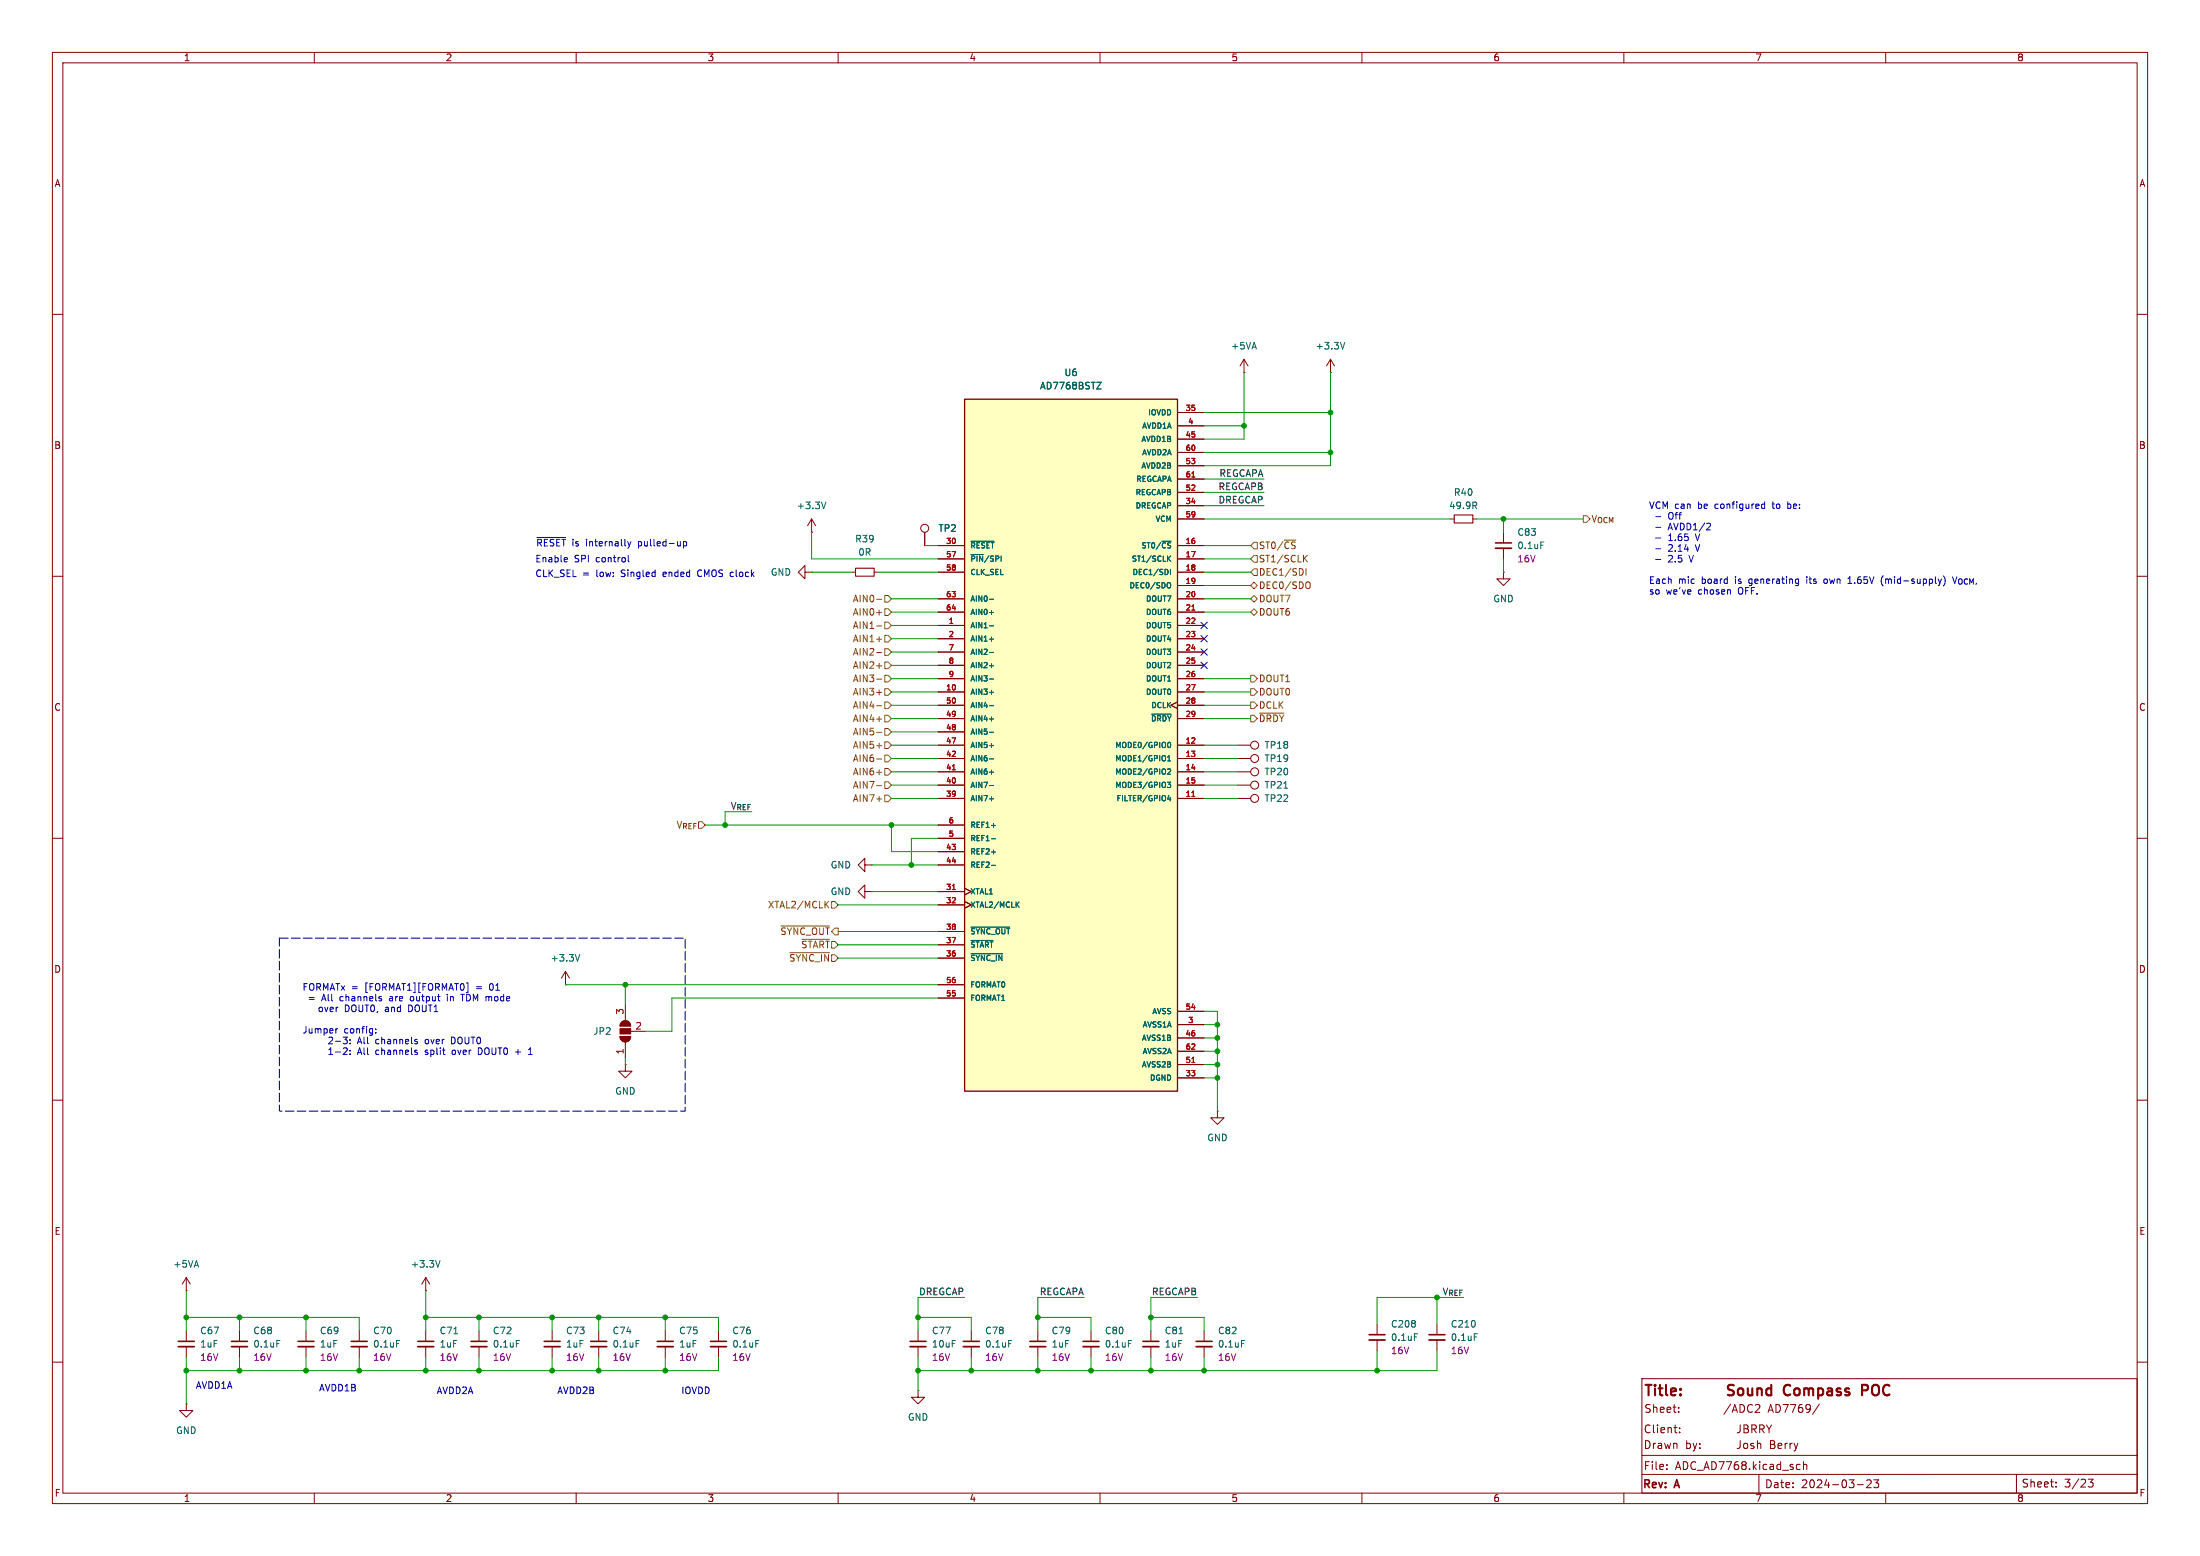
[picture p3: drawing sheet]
<svg xmlns="http://www.w3.org/2000/svg" width="420mm" height="297mm" viewBox="0 0 420 297" stroke-linecap="round" stroke-linejoin="round" font-family="sans-serif">
<g fill="none" stroke="#840000" stroke-width=".19">
<path d="M10 10h400v277h-400zM12 12h396v273h-396zM60 10v2M110 10v2M160 10v2M210 10v2M260 10v2M310 10v2M360 10v2M10 60h2M408 60h2M254 71.1h.1"/>
<path d="M254 68.6l-.8 1.3M254 68.6v2.5M254 68.6l.8 1.3M10 110h2M162.6 109.2h.7M166.9 109.2h.7M408 110h2M10 160h2M408 160h2M10 210h2M408 210h2M10 260h2"/>
<path d="M35.6 246.4h.1M35.6 243.8l-.8 1.3M35.6 243.8v2.6M35.6 243.8l.7 1.3M229.9 254v2M229.9 257v2.1M408 260h2M313.4 263.2h94.6v21.8h-94.6zM313.4 277.8h94.6M318.2 279.6v.1M320.5 269.4v.2M320.5 268.7v.1"/>
<path d="M332.2 272v1.1a.48 .48 0 0 1-.6 .4M332.2 275v1.1a.48 .48 0 0 1-.6 .4M332.9 272h.5l.2 .1 .1 .3-.3 .3a.4 .4 0 0 1 .4 .4 .4 .4 0 0 1-.3 .4h-.6zM332.9 272.7h.5M333.1 275.5l-.2 .3v.4l.2 .3M334.4 272.8l.7-.1 .2-.2-.1-.4-.2-.1h-.6v1.5M334.8 272.8l.5 .7M335.9 272.8l.7-.1 .2-.2-.1-.4-.2-.1h-.6v1.5M336.3 272.8l.5 .7M337.2 272l.5 .8M337.7 272.8v.7M338.2 272l-.5 .8"/>
<path d="M339.4 276l.7-.2v-.2l-.5-.1-.2 .2 .1 .7h.6M340.8 275.5v1M341.2 275.5l-.3 .1-.1 .2M341.7 275.5v1M342.1 275.5l-.2 .1-.2 .2M342.5 275.5l.4 1M342.9 276.5l-.4 .5M343.2 279.5l.4 .1M343.2 275.5l-.3 1M344.3 279.6l.2-.1 .4 .1v.9M344.3 279v1.5M347.3 268l-1.3 1.9"/>
<path d="M60 285v2M110 285v2M160 285v2M210 285v2M260 285v2M310 285v2M318.2 280.4v.1M335.8 281.4v3.6M343.6 280.4l-.4 .1M354.6 283.4h1.1M356.4 282.6l.5-.1 .2 .1 .1 .3-.9 1.1h.9M357.7 282.5h.9l-.5 .5 .5 .2v.6l-.2 .2-.7-.2"/>
<path d="M360 285v2M384.9 281.4v3.6M392.5 283.7v.1M392.5 282.9v.2M398.7 282.3h.9l-.5 .6 .4 .2v.6l-.2 .1h-.6M408 281.4h-94.6"/>
</g>
<path d="M330.2 265.3a.73 .73 0 0 1 .8 .5l-.2 .4-.7 .1M330.2 264.3l.8 .1M331.9 265.2a.54 .54 0 0 1 .5-.2 .54 .54 0 0 1 .4 .4v.6a.54 .54 0 0 1-.5 .4 .54 .54 0 0 1-.5-.4zM333.7 265l.1 1.2a.54 .54 0 0 0 .7-.1M334.5 265v1.3M335.5 265.2a.5 .5 0 0 1 .8 .1v1M335.5 265v1.3M338.1 265.1l-.5-.1-.4 .4v.6l.2 .2h.7M338.1 264.3v2M355.5 265.4h.7M356.2 264.3h-.7v2" fill="none" stroke="#840000" stroke-width=".4"/>
<path d="M163.3 108.5h3.6v1.5h-3.6z" fill="none" stroke="#840000" stroke-width=".2"/>
<path d="M256.7 65.3l-.4 1.3M237 255.9h.6" fill="none" stroke="#006464" stroke-width=".19"/>
<path d="M228.3 257h3.1" fill="none" stroke="#840000" stroke-width=".33"/>
<path d="M228.3 256h3.1" fill="none" stroke="#840000" stroke-width=".3"/>
<path d="M184.1 76.2h40.7v132.1h-40.7z" fill="#ffffc2"/>
<path d="M184.1 76.2h40.7v132.1h-40.7z" fill="none" stroke="#840000" stroke-width=".25"/>
<g fill="none" stroke="#840000" stroke-width=".19">
<path d="M224.8 78.7h5.1M237.5 71.1h.1M237.5 68.6l-.8 1.3M237.5 68.6v2.5M237.5 68.6l.8 1.3M154.9 99.1l-.7 1.2M154.9 99.1v2.5M154.9 99.1l.8 1.2M224.8 96.5h5.1M224.8 81.3h5.1M224.8 83.8h5.1M224.8 94h5.1"/>
<path d="M224.8 88.9h5.1M224.8 99.1h5.1M224.8 86.4h5.1M224.8 91.4h5.1M276.9 99.1h.7M281.2 99.1h.7M153.7 109.2v-1.2l-1.3 1.2 1.3 1.3v-1.3h1.2M154.9 101.6h.1M154.9 109.2h.1M176.5 101.6v2.5M179.1 119.4h5M179.1 104.1h5"/>
<path d="M179.1 106.7h5M179.1 109.2h5M179.1 114.3h5M179.1 116.8h5M224.8 119.4h5.1M224.8 104.1h5.1M224.8 106.7h5.1M224.8 109.2h5.1M224.8 111.8h5.1M224.8 114.3h5.1M224.8 116.8h5.1M287 109.2v1.3h1.3l-1.3 1.3-1.3-1.3h1.3"/>
<path d="M287 109.2h.1M287 101.6v2M287 104.6v2.1M179.1 132.1h5M179.1 121.9h5M179.1 124.5h5M179.1 127h5M179.1 129.5h5M179.1 134.6h5M179.1 137.2h5M179.1 139.7h5M224.8 134l-1.3 .6 1.3 .7"/>
<path d="M224.8 132.1h5.1M224.8 121.9h5.1M224.8 124.5h5.1M224.8 127h5.1M224.8 129.5h5.1M224.8 134.6h5.1M224.8 137.2h5.1M179.1 152.4h5M179.1 142.2h5M179.1 144.8h5M179.1 147.3h5M179.1 149.9h5"/>
<path d="M179.1 157.5h5M224.8 152.4h5.1M224.8 142.2h5.1M224.8 144.8h5.1M224.8 147.3h5.1M224.8 149.9h5.1M236.2 152.4h2.6M236.2 142.2h2.6M236.2 144.8h2.6M236.2 147.3h2.6M236.2 149.9h2.6M165.1 170.2v-1.3l-1.3 1.3 1.3 1.3v-1.3h1.3"/>
<path d="M165.1 165.1v-1.3l-1.3 1.3 1.3 1.3v-1.3h1.3M166.4 170.2h.1M166.4 165.1h.1M179.1 170.2h5M179.1 172.7h5M179.1 177.8h5M179.1 162.6h5M179.1 165.1h5M179.1 160h5M184.1 169.5l1.3 .7-1.3 .6M184.1 172.1l1.3 .6-1.3 .7M107.9 188h.1"/>
<path d="M107.9 185.4l-.7 1.3M107.9 185.4v2.6M107.9 185.4l.8 1.3M118.4 197.9h2a1.02 1.02 0 0 1-1 1 1.02 1.02 0 0 1-1-1zM118.7 195.1a1.02 1.02 0 0 1 1.1-.2 1.02 1.02 0 0 1 .6 .9h-2zM119.4 191.8v3M119.4 198.9v3M120.4 196.9h2.8M179.1 182.9h5M179.1 180.3h5M179.1 190.5h5M179.1 188h5"/>
<path d="M224.8 195.6h5.1M224.8 198.1h5.1M224.8 193h5.1M119.4 203.2v1.3h1.2l-1.2 1.2-1.3-1.2h1.3M119.4 203.2h.1M224.8 205.7h5.1M224.8 203.2h5.1M224.8 200.7h5.1M232.4 212.1v1.3h1.3l-1.3 1.2-1.3-1.2h1.3M232.4 212.1h.1M35.6 254v2M35.6 257v2.1"/>
<path d="M45.7 254v2M45.7 257v2.1M58.4 254v2M58.4 257v2.1M68.6 254v2M68.6 257v2.1M81.3 246.4h.1M81.3 243.8l-.8 1.3M81.3 243.8v2.6M81.3 254v2M81.3 257v2.1M81.3 243.8l.7 1.3"/>
<path d="M91.4 254v2M91.4 257v2.1M105.4 254v2M105.4 257v2.1M114.3 254v2M114.3 257v2.1M127 254v2M127 257v2.1M137.2 254v2M137.2 257v2.1M175.3 254v2M175.3 257v2.1"/>
<path d="M185.4 254v2M185.4 257v2.1M198.1 254v2M198.1 257v2.1M208.3 254v2M208.3 257v2.1M219.7 254v2M219.7 257v2.1M262.9 252.7v2.1M262.9 255.8v2M274.3 252.7v2.1M274.3 255.8v2"/>
<path d="M35.6 268v1.2h1.2l-1.2 1.3-1.3-1.3h1.3M35.6 268h.1M175.3 265.4v1.3h1.2l-1.2 1.3-1.3-1.3h1.3M175.3 265.4h.1"/>
<circle cx="176.5" cy="100.8" r=".76"/>
<circle cx="239.5" cy="144.8" r=".76"/>
<circle cx="239.5" cy="147.3" r=".76"/>
<circle cx="239.5" cy="142.2" r=".76"/>
<circle cx="239.5" cy="152.4" r=".76"/>
<circle cx="239.5" cy="149.9" r=".76"/>
</g>
<g fill="none" stroke="#006464" stroke-width=".19">
<path d="M209.4 73h.8l-.8 1.2h.8M157.7 95.8l-.5 1.3M281.5 96.5l.4 .6M281.8 95.9l.1 .2-.1 .3M185.4 103.3h4.4M185.4 105.8h2.3M188.9 119.5h.8M188.9 114.4h.8M188.9 116.9h.8M221.8 103.3h1.8M222.9 108.9v.5M223 111.2l.3 .1 .2 .2-.1 .6-.4 .1"/>
<path d="M223 106.6l.5 .5M223.4 108.7v1M223.5 106.1l-.6 .6M294.1 103.5h.7M188.9 132.2h.8M188.9 122h.8M188.9 139.8h.8M188.9 137.2h.8M188.9 134.7h.8M188.9 124.5h.8M188.9 127.1h.8M188.9 129.6h.8"/>
<path d="M219.9 136.3h3.7M188.9 152.5h.8M188.9 149.9h.8M188.9 147.4h.8M188.9 144.9h.8M188.9 142.3h.8M189.3 157.6h.8M222.9 149.3h.6l-.4 .4 .3 .1v.4l-.5 .1M222.9 145.2h.6M222.9 144.5l.3-.3v1M222.9 141.9l.2-.2a.54 .54 0 0 1 .4 .5 .54 .54 0 0 1-.4 .5l-.2-.2M222.9 146.8h.4l.2 .3-.6 .7h.6"/>
<path d="M223.1 151.8l-.2 .7h.6M223.4 152.2v.7M245.1 150.4h.7M185.4 179.5h4.2M185.4 177h7.4M189.3 162.6h.8M189.3 165.2h.8M189.3 160.1h.8M194.1 172.6l.5 .6M194.6 172.2l-.6 .5M110.7 182.2l-.5 1.3M185.4 182h6"/>
<path d="M52.8 255.9h.7M75.7 255.9h.6M84 240.6l-.4 1.3M86.7 254.6h.7M98.6 255.9h.6M121.4 255.9h.6M144.3 255.9h.6M192.5 255.9h.7M215.4 255.9h.6M225.1 254.6h.7M270 254.6h.6M281.4 254.6h.7"/>
</g>
<path d="M227.5 91.1h.6M227.5 116.5h.6M181.8 146.9h.6M227.5 152h.6M181.8 169.8h.6M227.5 202.8h.6" fill="none" stroke="#a90000" stroke-width=".19"/>
<g fill="none" stroke="#840000" stroke-width=".33">
<path d="M285.5 104.6h3M34 257h3.1M44.2 257h3M56.9 257h3M67.1 257h3M79.8 257h3M89.9 257h3.1M103.9 257h3M112.8 257h3M125.5 257h3M135.6 257h3.1M173.7 257h3.1"/>
<path d="M183.9 257h3M196.6 257h3M206.8 257h3M218.2 257h3M261.4 255.8h3M272.8 255.8h3"/>
</g>
<g fill="none" stroke="#840000" stroke-width=".3">
<path d="M285.5 103.6h3M34 256h3.1M44.2 256h3M56.9 256h3M67.1 256h3M79.8 256h3M89.9 256h3.1M103.9 256h3M112.8 256h3M125.5 256h3M135.6 256h3.1M173.7 256h3.1"/>
<path d="M183.9 256h3M196.6 256h3M206.8 256h3M218.2 256h3M261.4 254.8h3M272.8 254.8h3"/>
</g>
<path d="M277.6 98.3h3.6v1.5h-3.6z" fill="none" stroke="#840000" stroke-width=".2"/>
<g fill="#840000" stroke="#840000" stroke-width=".19">
<path d="M118.4 197.9h2a1.02 1.02 0 0 1-1 1 1.02 1.02 0 0 1-1-1z"/>
<path d="M118.4 196.3h2v1.1h-2z"/>
<path d="M118.7 195.1a1.02 1.02 0 0 1 1.1-.2 1.02 1.02 0 0 1 .6 .9h-2z"/>
</g>
<g fill="none" stroke="#725600" stroke-width=".19">
<path d="M302.3 98.4h.6l.6 .7-.6 .6h-.6zM167.3 119.5h1M167.3 116.9h1M167.3 114.4h1M168.9 118.7h.6l.7 .7-.7 .6h-.6zM168.9 116.2h.6l.7 .6-.7 .7h-.6zM168.9 113.7h.6l.7 .6-.7 .6h-.6zM238.8 116.8l.6-.6 .6 .6-.6 .7zM238.8 114.3l.6-.6 .6 .6-.6 .6zM238.8 111.8l.6-.7 .6 .7-.6 .6zM238.8 109.2l.6-.6h.6v1.3h-.6zM239.4 106h.6v1.3h-.6l-.6-.6z"/>
<path d="M239.4 103.5h.6v1.3h-.6l-.6-.7zM249 106.5l.6 .8M249.3 108.5v1.3M249.6 106l-.8 .7M249.6 111.1a.43 .43 0 0 1 .5 .4v.4a.43 .43 0 0 1-.5 .4M167.3 137.3h1M167.3 132.2h1M167.3 127.1h1M167.3 122h1M167.3 129.6h1M167.3 124.6h1M167.3 134.7h1"/>
<path d="M167.3 139.8h1M168.9 136.5h.6l.7 .7-.7 .6h-.6zM168.9 131.4h.6l.7 .7-.7 .6h-.6zM168.9 126.4h.6l.7 .6-.7 .6h-.6zM168.9 121.3h.6l.7 .6-.7 .7h-.6zM168.9 128.9h.6l.7 .6-.7 .7h-.6zM168.9 123.8h.6l.7 .7-.7 .6h-.6zM168.9 134h.6l.7 .6-.7 .7h-.6zM168.9 139.1h.6l.7 .6-.7 .6h-.6zM238.8 131.4h.6l.6 .7-.6 .6h-.6zM238.8 134h.6l.6 .6-.6 .7h-.6zM238.8 136.5h.6l.6 .7-.6 .6h-.6z"/>
<path d="M238.8 128.9h.6l.6 .6-.6 .7h-.6zM240.4 136.1h4.7M167.3 150h1M167.3 152.5h1M167.3 147.4h1M167.3 144.9h1M167.3 142.3h1M168.9 149.2h.6l.7 .7-.7 .6h-.6zM168.9 151.8h.6l.7 .6-.7 .6h-.6zM168.9 146.7h.6l.7 .6-.7 .7h-.6zM168.9 144.1h.6l.7 .7-.7 .6h-.6zM168.9 141.6h.6l.7 .6-.7 .7h-.6z"/>
<path d="M149.1 176.8h9.2M153.1 179.3h5.2M157.7 172.6l.5 .7M158.2 172l-.7 .8M158.7 172.1h.7l.6 .6-.6 .7h-.7zM150.8 181.8h7.5"/>
</g>
<g fill="none" stroke="#0000c2" stroke-width=".19">
<path d="M316.1 98.6h.9M326.5 100v.4M336.4 97h.5M336.4 96.3h.5M336.9 95.8v1.3M341.3 95.8v1.3M341.3 97l.1 .1M341.4 96.2l-.1 .1M102.5 102.6h5.5M108.1 106.4l.2 .3-.6 .1M108.3 107.2l-.2 .1M119.8 103.4l.3 .8"/>
<path d="M119.9 106v1.1l.2 .2M120.1 104.2l-.3 .4M120.4 103.4l-.3 .8M130.5 103.4v1.2M130.5 103.4h.3l.3 .2-.1 .6h-.5M133.4 108.8l-.2 .5 .2 .7M316.1 100.7h.9M316.1 102.7h.9M316.1 104.7h.9M316.1 106.8h.9M325.8 101.1h.7M343 110.5l.3 .1"/>
<path d="M343.3 110.5v1l-.2 .3M343.3 111.3l-.3 .1M344.9 110.1v.1M344.9 110.5v.9M348.6 110.5l-.3 .1-.1 .2v.4l.4 .2M352.8 111.4h.7M352.8 110.5l.3-.4v1.3M359.5 109.9a1.46 1.46 0 0 0 0 1.9M370.6 110.5l-.3 .9M371 109.9a1.46 1.46 0 0 1 0 1.9M372.7 110.1l.5 1.3 .4-1.3M63.5 198.3l-.8 .9h.8"/>
<path d="M64 198.8h1M64.5 196.3l-.3 .2M66 198.5l.3 .2-.1 .4-.2 .1-.5-.1M66.8 199.1v.1M66.8 198.5v.1M71.7 197.1v.1M71.7 196.4v.1M72.7 190.6l.2 .2-.2 .3M72.7 190.2l.1 .1M73.7 192.3h-.1M73.7 192.6l-.2 .2 .2 .3M78.4 190.3l-.1 .2 .1 .5"/>
<path d="M78.5 191.9l-.5-.1v1.3l.5-.1M79.3 198.8l.4 .1v.2l-.4 .1M79.3 198.4l.4 .1M85.4 190.2v.9M88.3 189.8v1.3M89 187.6h.3v1.8h-.3M62.8 201.3h.7M62.8 200.4l.3-.4v1.3M64 200.8h1M65.6 200.1l.4-.1 .3 .4-.8 .9h.8M66.8 201.2v.1M66.8 200.5v.1"/>
<path d="M79.3 200.9h.4v.2l-.4 .2M79.3 200.4l.4 .1M91.3 200v1.3h.3M98.4 200.8h1M100.9 201.3h.7M100.9 200.4l.3-.4v1.3"/>
</g>
<path d="M53.3 179.1h77.5v33h-77.5z" fill="none" stroke="#0000c2" stroke-width=".19" stroke-dasharray="1.7 .6"/>
<g fill="none" stroke="#009600" stroke-width=".19">
<path d="M229.9 78.7h24.1M237.5 71.1v12.7h-7.6M254 71.1v17.8h-24.1M229.9 91.4h11.4M229.9 96.5h11.4M229.9 94h11.4M229.9 81.3h7.6M229.9 86.4h24.1M229.9 99.1h47M281.9 99.1h20.4M287 99.1v2.5M154.9 109.2h7.7"/>
<path d="M154.9 101.6v5.1h24.2M167.6 109.2h11.5M170.2 119.4h8.9M170.2 116.8h8.9M170.2 114.3h8.9M176.5 104.1h2.6M229.9 109.2h8.9M229.9 116.8h8.9M229.9 111.8h8.9M229.9 104.1h8.9M229.9 114.3h8.9M229.9 106.7h8.9"/>
<path d="M287 106.7v2.5M170.2 137.2h8.9M170.2 139.7h8.9M170.2 134.6h8.9M170.2 129.5h8.9M170.2 132.1h8.9M170.2 127h8.9M170.2 124.5h8.9M170.2 121.9h8.9M229.9 137.2h8.9M229.9 134.6h8.9M229.9 129.5h8.9"/>
<path d="M229.9 132.1h8.9M134.6 157.5h44.5M143.5 154.9h-5.1v2.6M170.2 144.8h8.9M170.2 149.9h8.9M170.2 152.4h8.9M170.2 142.2h8.9M170.2 147.3h8.9M170.2 157.5v5.1h8.9M229.9 144.8h6.3M229.9 149.9h6.3M229.9 152.4h6.3"/>
<path d="M229.9 142.2h6.3M229.9 147.3h6.3M160 177.8h19.1M160 172.7h19.1M166.4 165.1h12.7M166.4 170.2h12.7M179.1 160h-5.1v5.1M107.9 188h71.2M119.4 188v3.8M160 182.9h19.1M160 180.3h19.1M179.1 190.5h-50.8v6.4h-5.1"/>
<path d="M229.9 193h2.5v19.1M229.9 198.1h2.5M229.9 195.6h2.5M119.4 201.9v1.3M229.9 200.7h2.5M229.9 203.2h2.5M229.9 205.7h2.5M35.6 251.5h33v2.5M35.6 246.4v7.6M35.6 259.1v8.9M45.7 251.5v2.5M45.7 259.1v2.5"/>
<path d="M58.4 251.5v2.5M58.4 259.1v2.5M68.6 259.1v2.5M81.3 251.5h55.9v2.5M81.3 246.4v7.6M81.3 259.1v2.5M91.4 251.5v2.5M91.4 259.1v2.5M105.4 251.5v2.5M105.4 259.1v2.5M114.3 251.5v2.5M114.3 259.1v2.5"/>
<path d="M127 251.5v2.5M127 259.1v2.5M137.2 259.1v2.5h-101.6M175.3 251.5h10.1v2.5M175.3 259.1v6.3M184.1 247.6h-8.8v6.4M185.4 259.1v2.5M198.1 251.5h10.2v2.5M198.1 259.1v2.5M207 247.6h-8.9v6.4M208.3 259.1v2.5M219.7 259.1v2.5"/>
<path d="M219.7 251.5h10.2v2.5M228.6 247.6h-8.9v6.4M229.9 259.1v2.5M262.9 257.8v3.8M274.3 257.8v3.8h-99M274.3 247.6v5.1M279.4 247.6h-16.5v5.1"/>
</g>
<path d="M229.3 118.8l1.2 1.2M230.5 118.8l-1.2 1.2M229.3 121.3l1.2 1.2M229.3 126.4l1.2 1.2M229.3 123.9l1.2 1.2M230.5 121.3l-1.2 1.2M230.5 126.4l-1.2 1.2M230.5 123.9l-1.2 1.2" fill="none" stroke="#000084" stroke-width=".19"/>
<g fill="#009600" stroke="#009600" stroke-width=".19">
<circle cx="254" cy="78.7" r=".46"/>
<circle cx="254" cy="86.4" r=".46"/>
<circle cx="237.5" cy="81.3" r=".46"/>
<circle cx="287" cy="99.1" r=".46"/>
<circle cx="219.7" cy="261.6" r=".46"/>
<circle cx="232.4" cy="200.7" r=".46"/>
<circle cx="232.4" cy="198.1" r=".46"/>
<circle cx="262.9" cy="261.6" r=".46"/>
<circle cx="229.9" cy="261.6" r=".46"/>
<circle cx="232.4" cy="205.7" r=".46"/>
<circle cx="232.4" cy="203.2" r=".46"/>
<circle cx="219.7" cy="251.5" r=".46"/>
<circle cx="232.4" cy="195.6" r=".46"/>
<circle cx="274.3" cy="247.6" r=".46"/>
<circle cx="91.4" cy="261.6" r=".46"/>
<circle cx="91.4" cy="251.5" r=".46"/>
<circle cx="81.3" cy="261.6" r=".46"/>
<circle cx="105.4" cy="261.6" r=".46"/>
<circle cx="58.4" cy="251.5" r=".46"/>
<circle cx="81.3" cy="251.5" r=".46"/>
<circle cx="208.3" cy="261.6" r=".46"/>
<circle cx="198.1" cy="261.6" r=".46"/>
<circle cx="175.3" cy="261.6" r=".46"/>
<circle cx="198.1" cy="251.5" r=".46"/>
<circle cx="185.4" cy="261.6" r=".46"/>
<circle cx="175.3" cy="251.5" r=".46"/>
<circle cx="105.4" cy="251.5" r=".46"/>
<circle cx="127" cy="251.5" r=".46"/>
<circle cx="114.3" cy="251.5" r=".46"/>
<circle cx="119.4" cy="188" r=".46"/>
<circle cx="114.3" cy="261.6" r=".46"/>
<circle cx="127" cy="261.6" r=".46"/>
<circle cx="170.2" cy="157.5" r=".46"/>
<circle cx="174" cy="165.1" r=".46"/>
<circle cx="138.4" cy="157.5" r=".46"/>
<circle cx="58.4" cy="261.6" r=".46"/>
<circle cx="68.6" cy="261.6" r=".46"/>
<circle cx="45.7" cy="251.5" r=".46"/>
<circle cx="45.7" cy="261.6" r=".46"/>
<circle cx="35.6" cy="251.5" r=".46"/>
<circle cx="35.6" cy="261.6" r=".46"/>
</g>
<g font-size="2.8" fill="#840000">
<text x="313.7" y="267">Title: Sound</text>
<text x="340.7" y="267">Compass</text>
<text x="356.3" y="267">POC</text>
</g>
<g font-size="2.1" fill="#840000">
<text x="313.8" y="269.9">Sheet:</text>
<text x="329.3" y="269.9">/ADC2</text>
<text x="337.9" y="269.9">AD7769/</text>
<text x="313.7" y="273.8">Client: JBRRY</text>
<text x="313.7" y="280.8">File:</text>
<text x="313.7" y="276.8">Drawn</text>
<text x="319.8" y="280.8">ADC_AD7768.kicad_sch</text>
<text x="321.7" y="276.8">by: Josh</text>
<text x="333.7" y="276.8">Berry</text>
<text x="313.5" y="284.5">Rev:</text>
<text x="319.9" y="284.5">A</text>
<text x="336.8" y="284.3">Date:</text>
<text x="343.8" y="284.3">2024-03-23</text>
<text x="385.8" y="284.1">Sheet:</text>
<text x="394.1" y="284.1">3/23</text>
</g>
<g font-size="1.8" fill="#840000">
<text x="35" y="11.9">1</text>
<text x="85" y="11.9">2</text>
<text x="135" y="11.9">3</text>
<text x="185" y="11.9">4</text>
<text x="235" y="11.9">5</text>
<text x="285" y="11.9">6</text>
<text x="335" y="11.9">7</text>
<text x="385" y="11.9">8</text>
<text x="10.3" y="35.9">A</text>
<text x="408.3" y="35.9">A</text>
<text x="10.3" y="85.9">B</text>
<text x="408.2" y="85.9">B</text>
<text x="10.3" y="135.9">C</text>
<text x="408.2" y="135.9">C</text>
<text x="10.3" y="185.9">D</text>
<text x="408.2" y="185.9">D</text>
<text x="10.3" y="235.9">E</text>
<text x="408.3" y="235.9">E</text>
<text x="10.3" y="285.9">F</text>
<text x="35" y="286.9">1</text>
<text x="85" y="286.9">2</text>
<text x="135" y="286.9">3</text>
<text x="185" y="286.9">4</text>
<text x="235" y="286.9">5</text>
<text x="285" y="286.9">6</text>
<text x="335" y="286.9">7</text>
<text x="385" y="286.9">8</text>
<text x="408.3" y="285.9">F</text>
</g>
<g font-size="1.8" fill="#006464">
<text x="203.1" y="72">U6</text>
<text x="234.9" y="66.9">+5VA</text>
<text x="251.1" y="66.9">+3.3V</text>
<text x="198.4" y="74.5">AD7768BSTZ</text>
<text x="277.5" y="94.8">R40</text>
<text x="152" y="97.4">+3.3V</text>
<text x="179.1" y="101.7">TP2</text>
<text x="276.5" y="97.4">49.9R</text>
<text x="163.2" y="103.7">R39</text>
<text x="163.8" y="106.3">0R</text>
<text x="289.6" y="102.5">C83</text>
<text x="289.6" y="105">0.1uF</text>
<text x="147" y="110.1">GND</text>
<text x="285" y="115.2">GND</text>
<text x="241.3" y="143.1">TP18</text>
<text x="241.3" y="145.6">TP19</text>
<text x="241.3" y="148.2">TP20</text>
<text x="241.3" y="150.7">TP21</text>
<text x="241.3" y="153.3">TP22</text>
<text x="158.5" y="166">GND</text>
<text x="158.5" y="171">GND</text>
<text x="105" y="183.7">+3.3V</text>
<text x="113.2" y="197.7">JP2</text>
<text x="117.3" y="209.1">GND</text>
<text x="230.4" y="218">GND</text>
<text x="33" y="242.2">+5VA</text>
<text x="78.3" y="242.2">+3.3V</text>
<text x="38.1" y="257.4">1uF</text>
<text x="38.1" y="254.9">C67</text>
<text x="48.3" y="254.9">C68</text>
<text x="48.3" y="257.4">0.1uF</text>
<text x="61" y="257.4">1uF</text>
<text x="61" y="254.9">C69</text>
<text x="71.1" y="254.9">C70</text>
<text x="71.1" y="257.4">0.1uF</text>
<text x="83.8" y="257.4">1uF</text>
<text x="83.8" y="254.9">C71</text>
<text x="94" y="254.9">C72</text>
<text x="94" y="257.4">0.1uF</text>
<text x="108" y="257.4">1uF</text>
<text x="108" y="254.9">C73</text>
<text x="116.8" y="254.9">C74</text>
<text x="116.8" y="257.4">0.1uF</text>
<text x="129.5" y="257.4">1uF</text>
<text x="129.5" y="254.9">C75</text>
<text x="139.7" y="254.9">C76</text>
<text x="139.7" y="257.4">0.1uF</text>
<text x="177.8" y="254.9">C77</text>
<text x="177.8" y="257.4">10uF</text>
<text x="188" y="254.9">C78</text>
<text x="188" y="257.4">0.1uF</text>
<text x="200.7" y="257.4">1uF</text>
<text x="200.7" y="254.9">C79</text>
<text x="210.8" y="254.9">C80</text>
<text x="210.8" y="257.4">0.1uF</text>
<text x="222.3" y="257.4">1uF</text>
<text x="222.3" y="254.9">C81</text>
<text x="232.4" y="254.9">C82</text>
<text x="232.4" y="257.4">0.1uF</text>
<text x="265.4" y="253.6">C208</text>
<text x="265.4" y="256.1">0.1uF</text>
<text x="276.9" y="253.6">C210</text>
<text x="276.9" y="256.1">0.1uF</text>
<text x="33.5" y="273.9">GND</text>
<text x="173.2" y="271.4">GND</text>
</g>
<g font-size="1.8" fill="#0f0f0f">
<text x="232.5" y="93.6">REGCAPB</text>
<text x="232.7" y="91.1">REGCAPA</text>
<text x="232.5" y="96.2">DREGCAP</text>
<text x="139.4" y="154.6">V_{REF}</text>
<text x="175.4" y="247.3">DREGCAP</text>
<text x="198.4" y="247.3">REGCAPA</text>
<text x="219.8" y="247.3">REGCAPB</text>
<text x="275.3" y="247.3">V_{REF}</text>
</g>
<g font-size="1.8" fill="#725600">
<text x="303.7" y="99.9">V_{OCM}</text>
<text x="240.2" y="107.5">ST1/SCLK</text>
<text x="240.2" y="105">ST0/~{CS}</text>
<text x="240.2" y="112.6">DEC0/SDO</text>
<text x="240.2" y="110.1">DEC1/SDI</text>
<text x="162.7" y="117.7">AIN0+</text>
<text x="162.7" y="115.2">AIN0-</text>
<text x="240.2" y="117.7">DOUT6</text>
<text x="240.2" y="115.2">DOUT7</text>
<text x="162.7" y="120.2">AIN1-</text>
<text x="162.7" y="122.8">AIN1+</text>
<text x="162.7" y="125.3">AIN2-</text>
<text x="162.7" y="127.9">AIN2+</text>
<text x="162.7" y="130.4">AIN3-</text>
<text x="240.2" y="130.4">DOUT1</text>
<text x="162.7" y="132.9">AIN3+</text>
<text x="162.7" y="135.5">AIN4-</text>
<text x="240.2" y="132.9">DOUT0</text>
<text x="240.2" y="135.5">DCLK</text>
<text x="162.7" y="138">AIN4+</text>
<text x="162.7" y="140.6">AIN5-</text>
<text x="162.7" y="143.1">AIN5+</text>
<text x="240.2" y="138">~{DRDY}</text>
<text x="162.7" y="148.2">AIN6+</text>
<text x="162.7" y="145.6">AIN6-</text>
<text x="162.7" y="150.7">AIN7-</text>
<text x="162.7" y="153.3">AIN7+</text>
<text x="129" y="158.3">V_{REF}</text>
<text x="146.5" y="173.6">XTAL2/MCLK</text>
<text x="148.9" y="178.7">~{SYNC_OUT}</text>
<text x="150.6" y="183.7">~{SYNC_IN}</text>
<text x="152.9" y="181.2">~{START}</text>
</g>
<g font-size="1.8" fill="#0000c2">
<text x="314.7" y="97.3">VCM can</text>
<text x="318.6" y="99.4">Off</text>
<text x="318.6" y="101.4">AVDD1/2</text>
<text x="324.2" y="97.3">be</text>
<text x="327.7" y="97.3">configured</text>
<text x="338.9" y="97.3">to</text>
<text x="341.9" y="97.3">be:</text>
<text x="102.1" y="107.5">Enable</text>
<text x="102.3" y="104.5">~{RESET}</text>
<text x="109.2" y="104.5">is</text>
<text x="109.6" y="107.5">SPI</text>
<text x="112" y="104.5">internally</text>
<text x="113.9" y="107.5">control</text>
<text x="122.1" y="104.5">pulled-up</text>
<text x="318.6" y="103.5">1.65</text>
<text x="318.6" y="105.5">2.14</text>
<text x="318.6" y="107.6">2.5</text>
<text x="322.8" y="107.6">V</text>
<text x="324" y="103.5">V</text>
<text x="324" y="105.5">V</text>
<text x="102.1" y="110.3">CLK_SEL</text>
<text x="111.2" y="110.3">=</text>
<text x="113.9" y="110.3">low:</text>
<text x="118.9" y="110.3">Singled</text>
<text x="127" y="110.3">ended</text>
<text x="133.8" y="110.3">CMOS clock</text>
<text x="314.7" y="111.6">Each</text>
<text x="314.7" y="113.7">so</text>
<text x="318.1" y="113.7">we've</text>
<text x="320.4" y="111.6">mic</text>
<text x="324.3" y="113.7">chosen</text>
<text x="325" y="111.6">board</text>
<text x="331.5" y="111.6">is</text>
<text x="332.1" y="113.7">OFF.</text>
<text x="334.3" y="111.6">generating</text>
<text x="345.5" y="111.6">its</text>
<text x="349.1" y="111.6">own</text>
<text x="353.9" y="111.6">1.65V</text>
<text x="360.4" y="111.6">(mid-supply)</text>
<text x="374.4" y="111.6">V_{OCM},</text>
<text x="57.7" y="189.3">FORMATx =</text>
<text x="58.8" y="191.3">=</text>
<text x="61.6" y="191.3">All</text>
<text x="65.2" y="191.3">channels</text>
<text x="69.8" y="189.3">[FORMAT1][FORMAT0]</text>
<text x="74.8" y="191.3">are</text>
<text x="79" y="191.3">output</text>
<text x="86.2" y="191.3">in</text>
<text x="89.1" y="191.3">TDM mode</text>
<text x="91.2" y="189.3">=</text>
<text x="93.9" y="189.3">01</text>
<text x="57.7" y="197.5">Jumper</text>
<text x="61.2" y="193.4">over</text>
<text x="65.7" y="197.5">config:</text>
<text x="66.3" y="193.4">DOUT0,</text>
<text x="74.2" y="193.4">and</text>
<text x="78.8" y="193.4">DOUT1</text>
<text x="68.2" y="199.5">All</text>
<text x="68.2" y="201.6">All</text>
<text x="71.8" y="199.5">channels</text>
<text x="71.8" y="201.6">channels</text>
<text x="81.4" y="199.5">over</text>
<text x="81.4" y="201.6">split</text>
<text x="86.6" y="199.5">DOUT0</text>
<text x="86.8" y="201.6">over</text>
<text x="91.9" y="201.6">DOUT0</text>
<text x="99.2" y="201.6">+</text>
<text x="37.3" y="265.3">AVDD1A</text>
<text x="60.8" y="265.8">AVDD1B</text>
<text x="83.3" y="266.3">AVDD2A</text>
<text x="106.3" y="266.3">AVDD2B</text>
<text x="130" y="266.3">IOVDD</text>
</g>
<g font-size="1.8" fill="#840084">
<text x="289.6" y="107.5">16V</text>
<text x="38.1" y="259.9">16V</text>
<text x="48.3" y="259.9">16V</text>
<text x="61" y="259.9">16V</text>
<text x="71.1" y="259.9">16V</text>
<text x="83.8" y="259.9">16V</text>
<text x="94" y="259.9">16V</text>
<text x="108" y="259.9">16V</text>
<text x="116.8" y="259.9">16V</text>
<text x="129.5" y="259.9">16V</text>
<text x="139.7" y="259.9">16V</text>
<text x="177.8" y="259.9">16V</text>
<text x="188" y="259.9">16V</text>
<text x="200.7" y="259.9">16V</text>
<text x="210.8" y="259.9">16V</text>
<text x="222.3" y="259.9">16V</text>
<text x="232.4" y="259.9">16V</text>
<text x="265.4" y="258.7">16V</text>
<text x="276.9" y="258.7">16V</text>
</g>
<g font-size="1.8" fill="#a90000">
<text x="119.1" y="193.7" transform="rotate(-90 119.1 193.7)">3</text>
<text x="121.2" y="196.6">2</text>
<text x="119.1" y="201.4" transform="rotate(-90 119.1 201.4)">1</text>
</g>
<g font-size="1.4" fill="#006464">
<text x="217.9" y="82">AVDD1A</text>
<text x="219.1" y="79.5">IOVDD</text>
<text x="217.8" y="84.6">AVDD1B</text>
<text x="217.8" y="89.6">AVDD2B</text>
<text x="217.9" y="87.1">AVDD2A</text>
<text x="216.6" y="94.7">REGCAPB</text>
<text x="216.8" y="92.2">REGCAPA</text>
<text x="216.6" y="97.3">DREGCAP</text>
<text x="220.5" y="99.8">VCM</text>
<text x="185.2" y="104.9">~{RESET}</text>
<text x="185.2" y="107.4">~{PIN}/SPI</text>
<text x="215.9" y="107.4">ST1/SCLK</text>
<text x="217.8" y="104.9">ST0/~{CS}</text>
<text x="185.2" y="110">CLK_SEL</text>
<text x="215.5" y="112.5">DEC0/SDO</text>
<text x="216.1" y="110">DEC1/SDI</text>
<text x="185.2" y="115">AIN0-</text>
<text x="185.2" y="117.6">AIN0+</text>
<text x="218.6" y="115">DOUT7</text>
<text x="218.6" y="117.6">DOUT6</text>
<text x="185.2" y="120.1">AIN1-</text>
<text x="185.2" y="122.7">AIN1+</text>
<text x="185.2" y="125.2">AIN2-</text>
<text x="218.6" y="120.1">DOUT5</text>
<text x="218.6" y="122.7">DOUT4</text>
<text x="218.6" y="125.2">DOUT3</text>
<text x="185.2" y="127.7">AIN2+</text>
<text x="185.2" y="130.3">AIN3-</text>
<text x="218.6" y="127.7">DOUT2</text>
<text x="218.6" y="130.3">DOUT1</text>
<text x="185.2" y="132.8">AIN3+</text>
<text x="185.2" y="137.9">AIN4+</text>
<text x="185.2" y="135.4">AIN4-</text>
<text x="218.6" y="132.8">DOUT0</text>
<text x="219.6" y="137.9">~{DRDY}</text>
<text x="219.6" y="135.4">DCLK</text>
<text x="185.2" y="143">AIN5+</text>
<text x="185.2" y="140.4">AIN5-</text>
<text x="212.8" y="143">MODE0/GPIO0</text>
<text x="185.2" y="148.1">AIN6+</text>
<text x="185.2" y="145.5">AIN6-</text>
<text x="212.8" y="145.5">MODE1/GPIO1</text>
<text x="212.8" y="148.1">MODE2/GPIO2</text>
<text x="185.2" y="153.1">AIN7+</text>
<text x="185.2" y="150.6">AIN7-</text>
<text x="212.8" y="150.6">MODE3/GPIO3</text>
<text x="213" y="153.1">FILTER/GPIO4</text>
<text x="185.2" y="160.8">REF1-</text>
<text x="185.2" y="158.2">REF1+</text>
<text x="185.2" y="163.3">REF2+</text>
<text x="185.2" y="165.8">REF2-</text>
<text x="185.2" y="170.9">XTAL1</text>
<text x="185.2" y="173.5">XTAL2/MCLK</text>
<text x="185.2" y="178.5">~{SYNC_OUT}</text>
<text x="185.2" y="183.6">~{SYNC_IN}</text>
<text x="185.2" y="181.1">~{START}</text>
<text x="185.2" y="191.2">FORMAT1</text>
<text x="185.2" y="188.7">FORMAT0</text>
<text x="218" y="196.3">AVSS1A</text>
<text x="219.8" y="193.8">AVSS</text>
<text x="217.9" y="198.9">AVSS1B</text>
<text x="217.9" y="203.9">AVSS2B</text>
<text x="218" y="201.4">AVSS2A</text>
<text x="219.4" y="206.5">DGND</text>
</g>
<g font-size="1.4" fill="#a90000">
<text x="226.2" y="78.5">35</text>
<text x="226.2" y="83.6">45</text>
<text x="226.7" y="81">4</text>
<text x="226.2" y="88.6">53</text>
<text x="226.2" y="86.1">60</text>
<text x="226.2" y="93.7">52</text>
<text x="226.2" y="91.2">61</text>
<text x="226.2" y="96.3">34</text>
<text x="226.2" y="98.8">59</text>
<text x="180.5" y="103.9">30</text>
<text x="180.5" y="106.4">57</text>
<text x="226.2" y="103.9">16</text>
<text x="226.2" y="106.4">17</text>
<text x="180.5" y="109">58</text>
<text x="226.2" y="109">18</text>
<text x="226.2" y="111.5">19</text>
<text x="180.5" y="114">63</text>
<text x="180.5" y="116.6">64</text>
<text x="181" y="119.1">1</text>
<text x="226.2" y="114">20</text>
<text x="226.2" y="116.6">21</text>
<text x="226.2" y="119.1">22</text>
<text x="181" y="121.7">2</text>
<text x="181" y="124.2">7</text>
<text x="226.2" y="121.7">23</text>
<text x="226.2" y="124.2">24</text>
<text x="180.5" y="131.8">10</text>
<text x="181" y="126.7">8</text>
<text x="181" y="129.3">9</text>
<text x="226.2" y="126.7">25</text>
<text x="226.2" y="129.3">26</text>
<text x="226.2" y="131.8">27</text>
<text x="180.5" y="136.9">49</text>
<text x="180.5" y="134.4">50</text>
<text x="226.2" y="134.4">28</text>
<text x="226.2" y="136.9">29</text>
<text x="180.5" y="142">47</text>
<text x="180.5" y="139.4">48</text>
<text x="226.2" y="142">12</text>
<text x="180.5" y="149.6">40</text>
<text x="180.5" y="147.1">41</text>
<text x="180.5" y="144.5">42</text>
<text x="226.2" y="144.5">13</text>
<text x="226.2" y="147.1">14</text>
<text x="226.2" y="149.6">15</text>
<text x="180.5" y="152.1">39</text>
<text x="226.2" y="152.1">11</text>
<text x="181" y="159.8">5</text>
<text x="181" y="157.2">6</text>
<text x="180.5" y="162.3">43</text>
<text x="180.5" y="164.8">44</text>
<text x="180.5" y="169.9">31</text>
<text x="180.5" y="172.5">32</text>
<text x="180.5" y="177.5">38</text>
<text x="180.5" y="182.6">36</text>
<text x="180.5" y="180.1">37</text>
<text x="180.5" y="190.2">55</text>
<text x="180.5" y="187.7">56</text>
<text x="226.2" y="197.9">46</text>
<text x="226.2" y="192.8">54</text>
<text x="226.7" y="195.3">3</text>
<text x="226.2" y="202.9">51</text>
<text x="226.2" y="200.4">62</text>
<text x="226.2" y="205.5">33</text>
</g>
</svg>
